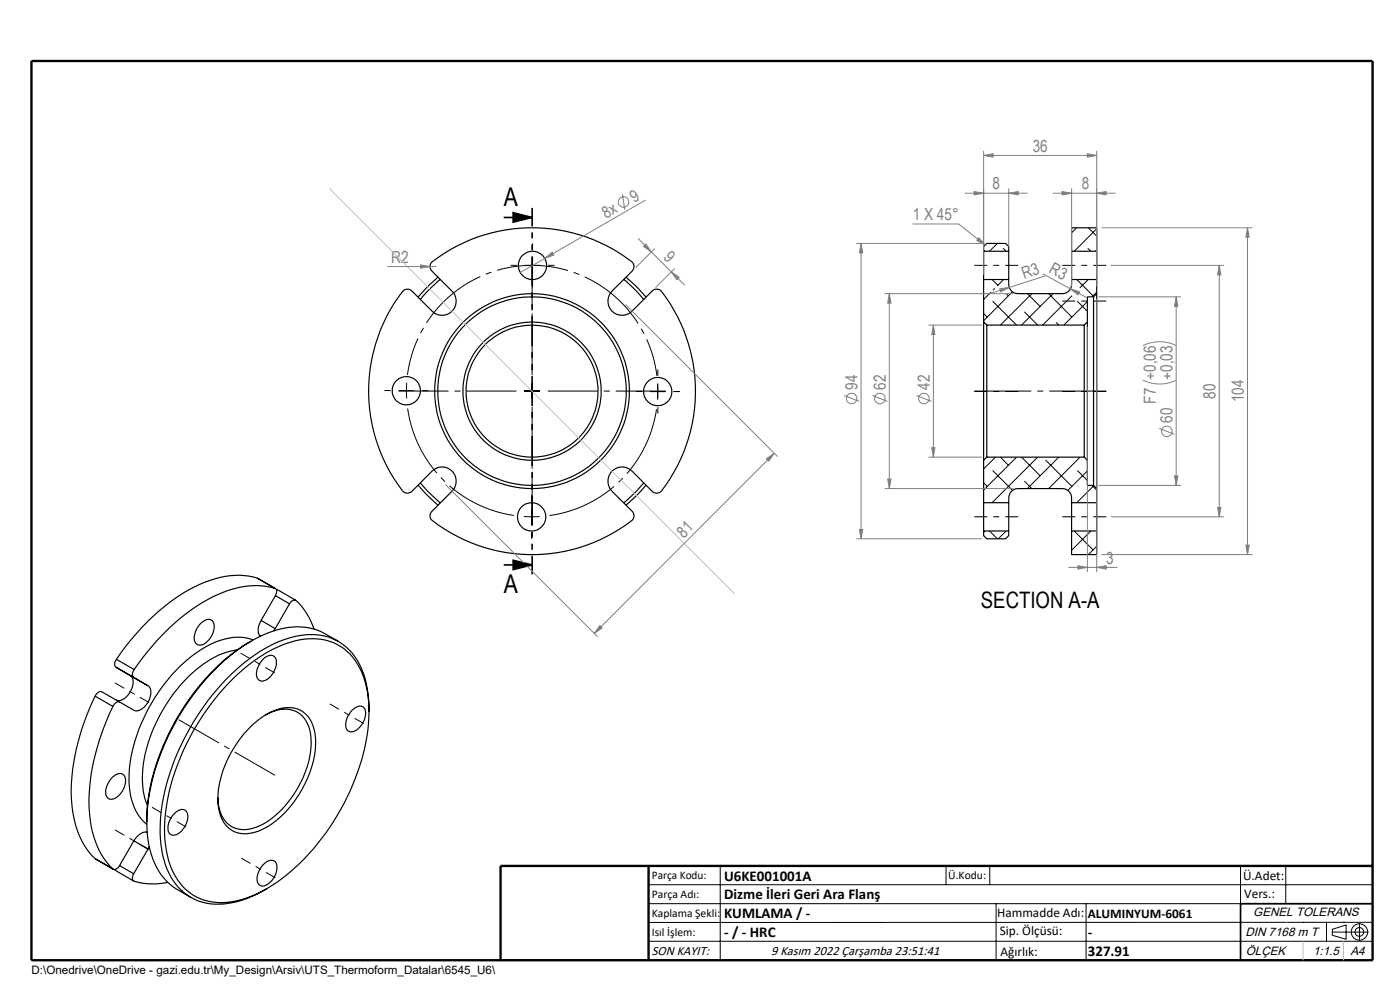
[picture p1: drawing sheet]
<svg xmlns="http://www.w3.org/2000/svg" width="297mm" height="210mm" viewBox="0 0 297 210" stroke-linecap="round" stroke-linejoin="round" font-family="sans-serif">
<g fill="none" stroke="#000" stroke-width=".25">
<path d="M91.5 55.7a34.6 34.6 0 0 1 42.7 0l.3 .7-.4 1.1-4.3 4.3a3 3 0 0 0 0 4.2 3 3 0 0 0 4.3 0l4.3-4.3a1.34 1.34 0 0 1 2 .2 34.6 34.6 0 0 1-.2 42.4l-.8 .3-.8-.2-4.5-4.5a3 3 0 0 0-4.3 0 3 3 0 0 0 0 4.3l4.3 4.3a1.3 1.3 0 0 1-.1 1.9 34.3 34.3 0 0 1-42.6-.4l-.2-.8 .2-.5 4.5-4.5a3 3 0 0 0 0-4.2 3 3 0 0 0-4.2-.1l-4.3 4.3a1.34 1.34 0 0 1-2-.1 34.4 34.4 0 0 1 .4-42.6l.8-.2 .6 .3 4.5 4.4a2.99 2.99 0 0 0 4.2 0 2.99 2.99 0 0 0 0-4.2l-4.5-4.6-.2-.8zM92.9 58.8l-2.1 1.9-2.1 2.3M93.4 59.3l-2.7 2.5-1.5 1.7M132.3 59.3l2.8 2.5 1.5 1.7M132.8 58.8l2.1 1.9 2.2 2.3M208.7 53.3v6M208.7 53.3h5.3M208.7 59.3h5.3M208.7 53.3v-1l.6-.7h4l.7 .7v1M208.7 59.3v9M214 53.3v6M214 59.3a2.31 2.31 0 0 0 1.7 3h9.6a1.97 1.97 0 0 0 2-2v-1"/>
<path d="M227.3 53.3v6M227.3 53.3h5.4M227.3 59.3h5.4M227.3 53.3v-5h5.4v5M232.7 53.3v6M232.7 59.3v3M208.7 68.3v29.3M208.7 68.3l.6 .7M209.3 69v28M209.3 69h20.7M230 69v28M230.7 68.3v29.3"/>
<path d="M230.7 68.3l-.7 .7M232 63v40M232 63h-1.3v5.3M232.7 62.3v41.3M232.7 62.3l-.7 .7M208.7 97.6v9M209.3 97l-.6 .6M209.3 97h20.7M230 97l.7 .6M230.7 97.6v5.4h1.3M88.7 102.9l1.6 1.8 2.6 2.4M89.2 102.4l1.5 1.7 2.7 2.6"/>
<path d="M136.6 102.4l-1.5 1.7-2.8 2.6M137.1 102.9l-1.7 1.8-2.6 2.4M208.7 106.6v6M208.7 106.6h5.3M208.7 112.6h5.3M208.7 112.6v1l.6 .7h4l.7-.7v-1M214 106.6v6M214 106.6a2.31 2.31 0 0 1 1.7-2.9l9.6-.1a1.97 1.97 0 0 1 2 2v1M227.3 106.6v6M227.3 106.6h5.4M227.3 112.6h5.4M227.3 112.6v5h5.4v-5"/>
<path d="M232 103l.7 .6M232.7 106.6v6M232.7 103.6v3M24.7 139.9a1.19 1.19 0 0 0-.1 1.6M24.7 139.9l3.8 2.1M42.7 132.1a1.63 1.63 0 0 1 2.5-.2 4 4 0 0 1-2.7 4.9 1.38 1.38 0 0 1-1.3-1.9l.6-1.7zM50.3 137.9a19.3 19.3 0 0 0-11.3 6.6 32.3 32.3 0 0 0-8.8 20.6l.2 2.8 .4 1.7 .5 1.3M53.3 136a45.7 45.7 0 0 0-18.1 21 39.9 39.9 0 0 0-4 17.4M53.7 135.7a11.4 11.4 0 0 0-9.4 1.2 33.5 33.5 0 0 0-14.4 16.8 26.2 26.2 0 0 0-2 15.9 9.7 9.7 0 0 0 3.3 5.3M54.5 122.6a17.2 17.2 0 0 0-12.1 1.4 44.2 44.2 0 0 0-17.7 15.9M54.5 122.6l3.9 2.2M54.5 122.6l.1 .1"/>
<path d="M55.4 131.6a2.86 2.86 0 0 0-.2 3.4M55.4 131.6l3 1.7M56 139.7a1.58 1.58 0 0 1 2.4-.1 4 4 0 0 1-2.7 4.9 1.47 1.47 0 0 1-1.2-2.1l.6-1.7zM58.4 133.3l-.3 .5M58.4 126.4a1.01 1.01 0 0 0-.1-1.6 17.2 17.2 0 0 0-12.2 1.3 44 44 0 0 0-16.7 14.6l-.9 1.3M58.4 126.4l-3 5.2M58.4 126.4l3 1.7M58.6 125.1l.4 .1 3.8 2.1M61.4 128.1a1.14 1.14 0 0 1 1.4-.7 15.2 15.2 0 0 1 3.8 6M61.4 128.1l-3 5.2M71.8 136.1l-2.8-1.7a13.8 13.8 0 0 0-12.1-.2 39 39 0 0 0-16.8 14.4 48.2 48.2 0 0 0-8.9 24.9 19.1 19.1 0 0 0 3.5 12.8l2 1.8 3.8 2.3M20.2 147.7a46 46 0 0 0-5 22 18.2 18.2 0 0 0 5 12.4"/>
<path d="M20.2 147.7a1.25 1.25 0 0 1 1.4-1l3.8 2.2M20.2 147.7l3.8 2.2M24 149.9a46 46 0 0 0-5.1 22 18.4 18.4 0 0 0 5.1 12.4M24.6 141.5l3 1.8a2.27 2.27 0 0 1 .2 3 2.97 2.97 0 0 1-3.1 2.2M24.6 141.5l6.8 4M25.4 148.9a1.24 1.24 0 0 0-1.4 1M28.5 142a1.23 1.23 0 0 0-.1 1.7l3 1.8M31.4 145.5a2.71 2.71 0 0 1 0 3.4 2.65 2.65 0 0 1-3 1.8l-3-1.8M49.5 143.9a27.8 27.8 0 0 1 15.2-8.3 11.2 11.2 0 0 1 12.4 7.9 28.3 28.3 0 0 1 0 16.3 49.6 49.6 0 0 1-18.4 27.4 20.7 20.7 0 0 1-12.9 4.2 11.1 11.1 0 0 1-9.7-7.9 28.5 28.5 0 0 1 0-16.4 51.4 51.4 0 0 1 13.4-23.2zM53.1 154.2a12.1 12.1 0 0 1 8.3-4.1 5.4 5.4 0 0 1 5.2 4.5 18.1 18.1 0 0 1-2.6 13 18.8 18.8 0 0 1-9.9 8.9 5.6 5.6 0 0 1-7.6-4.5 18.7 18.7 0 0 1 3-13.1l2.3-3.3zM56.3 151.7a6.7 6.7 0 0 1 7.2-.3 7.5 7.5 0 0 1 2.5 6.7 22 22 0 0 1-10.2 16.7 6.7 6.7 0 0 1-6.9 .4 7 7 0 0 1-2.7-6M74.6 150.8a1.95 1.95 0 0 1 2.6-.7 3.7 3.7 0 0 1-1.4 4.6 1.44 1.44 0 0 1-2.3-.1 4.1 4.1 0 0 1 1.1-3.8z"/>
<path d="M78.3 150.9a19 19 0 0 0-3.6-12.4 11.4 11.4 0 0 0-11.4-3.6 29 29 0 0 0-14.4 8.2 51.1 51.1 0 0 0-14.8 30.1 22.7 22.7 0 0 0 2.2 12.8 11.4 11.4 0 0 0 13.1 5.4 24.2 24.2 0 0 0 7.2-2.9M23.9 164.8a1.63 1.63 0 0 1 2.5-.2 4 4 0 0 1-1.7 4.5 1.33 1.33 0 0 1-1.6 .4 1.33 1.33 0 0 1-.7-1.6 5.1 5.1 0 0 1 1.5-3.1zM28.4 178.4l-3 5.2M28.4 178.4l3 1.7M31.2 176.6a2.85 2.85 0 0 0-2.8 1.8M31.6 179.6l-.2 .5M37.2 172.4a1.54 1.54 0 0 1 2.4-.1 4 4 0 0 1-2.7 4.9 1.3 1.3 0 0 1-1.3-1.7 4.7 4.7 0 0 1 1.6-3.1zM20.2 182.1l3.8 2.3M20.2 182.1l3.8 2.2M24.4 184.4l.2 .3 3.8 2.2M25.4 183.6a1.06 1.06 0 0 1-1.4 .7M25.4 183.6l3 1.7"/>
<path d="M28.4 185.3a1.06 1.06 0 0 0 .1 1.6 14.8 14.8 0 0 0 7.1 .3M31.4 180.1l-3 5.2M55.8 183.5a1.95 1.95 0 0 1 2.6-.7 3.7 3.7 0 0 1-1.4 4.6 1.44 1.44 0 0 1-2.3-.1 4.1 4.1 0 0 1 1.1-3.8zM106.2 203.7h185"/>
<circle cx="113" cy="56.3" r="3"/>
<circle cx="86.2" cy="82.9" r="2.99"/>
<circle cx="112.9" cy="83" r="20"/>
<circle cx="112.9" cy="83" r="20.7"/>
<circle cx="112.9" cy="83" r="14"/>
<circle cx="112.9" cy="83" r="14.7"/>
<circle cx="139.5" cy="83.1" r="3"/>
<circle cx="112.8" cy="109.6" r="3"/>
</g>
<g fill="none" stroke="#000" stroke-width=".21">
<path d="M208.7 53.1l.3 .2M210.5 59.3l1.2 1.3M211.6 51.6l-1.7 1.7M212.8 52.7l.7 .6M212.9 59.3l-1.3 1.3M227.3 49.2l.1 .1M228.4 48.3l-1.1 1.1M228.4 59.3l3.5 3.5M230.8 52.7l.6 .6M230.9 59.3l-1.8 1.8M230.9 48.3l1.8 1.8M232.7 48.5l-4.8 4.8"/>
<path d="M232.7 53l-.3 .3M208.7 66.5l.7 .8M210.2 62l-1.5 1.5M210.6 63.9l5.1 5.1M211 61.2l-.4 .4M213.5 62.3l.4 .5M214.8 61.9l-6.1 6.1M217.3 66.1l2.8 2.9M217.9 62.3l2.8 2.7M218.9 62.3l-6.7 6.7M222.5 62.3l4.9 5M223.4 62.3l-6.7 6.7"/>
<path d="M224 68.4l.6 .6M227.4 62.7l-6.2 6.3M228.5 63.9l2.2 2.1M230.7 64l-5 5M232.7 62l-1 1M111.2 83h3.3M112.9 81.3v3.3M137.9 83.1h3.3M139.5 81.4v3.3M210.6 99.8l4.2 4.2M211.2 97l-2.5 2.5M212.2 97l1.7 1.7"/>
<path d="M215.7 97l-7 7M216.7 97l4 3.9M220.1 97l-9.6 9.6M221.8 97.6l5.6 5.6M224.6 97l-6.7 6.6M228.5 99.8l2.2 2.1M229.1 97l-6.6 6.6M230.7 99.9l-4.1 4.1M208.7 102.4l.7 .8M209 112.6l-.3 .3M209.9 112.6l1.7 1.7M212.8 106.5l.1 .1"/>
<path d="M213.5 112.6l-1.7 1.7M217.3 102.1l1.6 1.5M227.9 112.6l4 4.1M230.8 106.5l.1 .1M231.4 112.6l-4.1 4.1M231.7 103l1 1M232.1 103l-3.7 3.6M232.7 115.9l-1.8 1.7M137.6 187.7h153.6M137.6 191.7h153.6M137.6 199.7h153.6M152.8 183.7v20"/>
<path d="M200.7 183.7v4M210 183.7v4M211.3 191.7v12M230.4 191.7v12M263.2 183.7v20M272.8 183.7v8M276.4 195.6h.1M281.4 195.6v4.1M282.6 197.7h7.8M282.6 197.1l3-.9v3l-3-.8zM285 195.6h.1M288.4 195.8v3.8"/>
<path d="M291.2 195.6l-153.6 .1"/>
<circle cx="288.4" cy="197.7" r="1.74"/>
<circle cx="288.4" cy="197.7" r=".93"/>
</g>
<g fill="none" stroke="#808080" stroke-width=".21">
<path d="M208.7 33l2-.4v.7zM208.7 32v26.3M208.7 33h24M214 40v12.3M227.3 40v20.8M230.7 32.6l2 .4-2 .3zM232.7 32v28.8M82.2 56.5h10.4M89.2 56.2l2 .3-2 .4zM115.6 54.8l1.5-1.3 .4 .6zM115.6 54.8l-5.3 3M132 41.2l.5 3.3"/>
<path d="M135.4 50.6l2.8 2.8M136.5 52.3l.5-.5 1.2 1.6zM136.9 42.4l-21.3 12.4M138.2 53.4l7 7.1M138.9 52.7l-4.1 4.1M142.4 57.7l1.7 1.1-.5 .5zM143.1 57l-4 4M181.7 51.6h26.6M182.7 51.6l.3 2h-.7zM182.7 51.6v62.7M193.6 47.5h9.8l5.6 4.5M204.7 41h13.3"/>
<path d="M206.7 40.6l2 .4-2 .3zM207.6 50.4l1.4 1.6-1.8-1zM214 41l2-.4v.7zM221.3 58.1l5.8 3.2M221.8 58.5l-7.7 2.5M223.3 41h13.4M225.3 40.6l2 .4-2 .3zM232.7 41l2-.4v.7zM233.7 48.3h32M235.7 56.3h24M258.7 56.3v53.3M258.7 56.3l.3 2h-.7z"/>
<path d="M264.7 48.3v69.3M264.7 48.3l.3 2h-.7zM132.7 64.6l32.3 32.3M187.7 62.3h27.3M188.7 62.3l.3 2h-.7zM188.7 62.3v41.3M197 69h11.3M198 69l.3 2h-.6zM198 69v28M212.1 61.3l2-.3-1.8 .9zM214.1 61l-3.8 1.2M227.1 61.3l1.9 .6-.3 .6z"/>
<path d="M227.1 61.3l3.5 1.9M230.7 69.3v52M232.7 63.3v58M233 63h17.5M242.5 73.3a8.1 8.1 0 0 1 7 0M249.5 63l.4 2h-.7zM249.5 63v40M162.6 97.3l1.7-1.1-1.2 1.6zM164.3 96.2l-38.2 38.2M179.1 83.9l3.2 1.3M185.1 83.9l3.2 1.3M194.4 83.9l3.2 1.3"/>
<path d="M197 97h11.3M197.7 95h.6l-.3 2zM242.5 80.6a8.1 8.1 0 0 0 7 0M245.9 90.9l3.2 1.2M94.5 102.8l32.3 32.3M181.7 114.3h26.6M182.3 112.3h.7l-.3 2zM187.7 103.6h27.3M188.3 101.6h.7l-.3 2zM233 103h17.5M233.7 117.6h32M235.7 109.6h24"/>
<path d="M249.2 101h.7l-.4 2zM258.3 107.6h.7l-.3 2zM264.3 115.6h.7l-.3 2zM127.2 132.7l.5 .5-1.6 1.2zM226.7 120.4h10.4M228.7 120l2 .4-2 .3zM232.7 120.4l2-.4v.7z"/>
<circle cx="132.3" cy="42.8" r="1.11"/>
<circle cx="180.7" cy="84.5" r="1.12"/>
<circle cx="186.7" cy="84.5" r="1.12"/>
<circle cx="196" cy="84.5" r="1.12"/>
<circle cx="247.5" cy="91.5" r="1.12"/>
</g>
<g fill="none" stroke="#000" stroke-width=".21" stroke-dasharray="15.2 1.3 1.3 1.3" stroke-linecap="butt">
<path d="M109.6 56.3h-1.3M113 56.3v-1.7M113 56.3h-1.7M113 56.3v1.7M113 56.3h1.6M113 53v-1.4M113 59.6v1.4M116.3 56.3h1.3M139.6 79.7v-1.3M82.9 82.9l-1.3-.1M86.2 82.9l.1 1.6M86.2 82.9l.1-1.7"/>
<path d="M86.2 82.9h-1.6M86.2 82.9h1.7M89.6 82.9h1.3M112.9 83v-1.7M112.9 83h-1.7M112.9 83v1.6M112.9 83h1.7M136.2 83h-1.3M139.6 83l-.1-1.6M139.6 83l-.1 1.7M139.6 83l1.6 .1M139.6 83h-1.7"/>
<path d="M139.6 86.4v1.3M142.9 83.1h1.3M142.9 83h1.3M112.8 113v1.3M112.8 109.6h1.7M112.8 109.6h-1.7M112.8 109.6v1.7M112.8 109.6v-1.6M112.8 106.3v-1.3"/>
</g>
<path d="M86.4 86.2a26.7 26.7 0 0 0 23.1 23.2M116.1 109.4a26.7 26.7 0 0 0 23.2-23" fill="none" stroke="#000" stroke-width=".21" stroke-dasharray="15.2 1.3 1.3 1.3" stroke-dashoffset="-.5" stroke-linecap="butt"/>
<path d="M139.4 79.7a26.7 26.7 0 0 0-26.4-23.4 26.7 26.7 0 0 0-26.6 23.2" fill="none" stroke="#000" stroke-width=".21" stroke-dasharray="15.2 1.3 1.3 1.3" stroke-dashoffset="7.2" stroke-linecap="butt"/>
<path d="M106.9 46.1h6M108.9 45.1l4 1-4 1zM106.9 119.8h6M108.9 118.8l4 1-4 1zM291.2 191.7h-28v12" fill="none" stroke="#000" stroke-width=".35"/>
<path d="M234.7 83h-28" fill="none" stroke="#000" stroke-width=".21" stroke-dasharray="15.2 1.3 1.3 1.3" stroke-dashoffset="3.1" stroke-linecap="butt"/>
<path d="M206.7 56.3h9.3M234.7 56.3h-9.4M234.7 63.9h-9.4M216 83h-9.3M234.7 83h-9.4M206.7 109.6h9.3M225.3 109.6h9.4" fill="none" stroke="#000" stroke-width=".21" stroke-dasharray="15.2 1.3 1.3 1.3" stroke-dashoffset="12.5" stroke-linecap="butt"/>
<path d="M37.9 152.7l20.4 11.8" fill="none" stroke="#000" stroke-width=".21" stroke-dasharray="15.2 1.3 1.3 1.3" stroke-dashoffset="5.3" stroke-linecap="butt"/>
<path d="M24.4 144.9l7.2 4.1M58.3 142.7l-7.3-4.2M77.2 153.5l-7.2-4.2M24.4 176l7.2 4.2M39.5 175.4l-7.3-4.2M58.4 186.2l-7.2-4.2" fill="none" stroke="#000" stroke-width=".21" stroke-dasharray="15.2 1.3 1.3 1.3" stroke-dashoffset="13" stroke-linecap="butt"/>
<path d="M112.9 79.6v-25M109.6 83h-25M112.9 86.3v25M116.2 83h25" fill="none" stroke="#000" stroke-width=".21" stroke-dasharray="15.2 1.3 1.3 1.3" stroke-dashoffset="4.6" stroke-linecap="butt"/>
<path d="M112.9 44.1v77.7" fill="none" stroke="#000" stroke-width=".35" stroke-dasharray="6.3 1.3 1.3 1.3 1.3 1.3" stroke-dashoffset="2.4" stroke-linecap="butt"/>
<path d="M6.7 12.9h284.5v190.8h-284.5zM137.6 183.7v20M291.2 183.7h-185v20" fill="none" stroke="#000" stroke-width=".5"/>
<path d="M69.9 40l86 86M272.8 195.6h.1M276.4 199.7v4M285 199.7v4" fill="none" stroke="#c0c0c0" stroke-width=".21"/>
<path d="M108.9 45.1l4 1-4 1zM108.9 118.8l4 1-4 1z" fill="#000"/>
<g fill="#808080">
<path d="M227.1 61.3l1.9 .6-.3 .6z"/>
<path d="M89.2 56.2l2 .3-2 .4z"/>
<path d="M212.1 61.3l2-.3-1.8 .9z"/>
<path d="M115.6 54.8l1.5-1.3 .4 .6z"/>
<path d="M208.7 33l2-.4v.7zM230.7 32.6l2 .4-2 .3zM206.7 40.6l2 .4-2 .3zM214 41l2-.4v.7zM207.6 50.4l1.4 1.6-1.8-1z"/>
<path d="M228.7 120l2 .4-2 .3zM232.7 120.4l2-.4v.7z"/>
<path d="M162.6 97.3l1.7-1.1-1.2 1.6zM127.2 132.7l.5 .5-1.6 1.2z"/>
<path d="M188.3 101.6h.7l-.3 2zM188.7 62.3l.3 2h-.7z"/>
<path d="M258.3 107.6h.7l-.3 2zM258.7 56.3l.3 2h-.7zM264.3 115.6h.7l-.3 2zM264.7 48.3l.3 2h-.7z"/>
<path d="M249.5 63l.4 2h-.7zM249.2 101h.7l-.4 2zM198 69l.3 2h-.6zM197.7 95h.6l-.3 2z"/>
<path d="M182.7 51.6l.3 2h-.7zM182.3 112.3h.7l-.3 2z"/>
<path d="M136.5 52.3l.5-.5 1.2 1.6zM142.4 57.7l1.7 1.1-.5 .5z"/>
<path d="M225.3 40.6l2 .4-2 .3zM232.7 41l2-.4v.7z"/>
</g>
<g font-size="5.5">
<text x="106.9" y="43.7">A</text>
<text x="106.9" y="125.8">A</text>
</g>
<text font-size="4.8" x="208.1" y="128.9">SECTION A-A</text>
<g font-size="3.5" fill="#808080">
<text x="219.1" y="32.2">36</text>
<text x="210.5" y="40.2">8</text>
<text x="229.5" y="40.2">8</text>
<text x="128.6" y="46.4" transform="rotate(-30 128.6 46.4)">8x</text>
<text x="134.5" y="43" transform="rotate(-30 134.5 43)">9</text>
<text x="193.6" y="46.7">1 X 45°</text>
<text x="83" y="55.8">R2</text>
<text x="140.6" y="54.7" transform="rotate(45 140.6 54.7)">9</text>
<text x="217.3" y="59.3" transform="rotate(-19 217.3 59.3)">R3</text>
<text x="222.4" y="57.8" transform="rotate(29 222.4 57.8)">R3</text>
<text x="181.9" y="82.7" transform="rotate(-90 181.9 82.7)">94</text>
<text x="187.9" y="82.7" transform="rotate(-90 187.9 82.7)">62</text>
<text x="197.2" y="82.7" transform="rotate(-90 197.2 82.7)">42</text>
<text x="248.8" y="80.6" transform="rotate(-90 248.8 80.6)">+0,03</text>
<text x="245.2" y="85.6" transform="rotate(-90 245.2 85.6)">F7 +0,06</text>
<text x="248.8" y="89.6" transform="rotate(-90 248.8 89.6)">60</text>
<text x="257.9" y="84.6" transform="rotate(-90 257.9 84.6)">80</text>
<text x="263.9" y="85.4" transform="rotate(-90 263.9 85.4)">104</text>
<text x="145.1" y="114.2" transform="rotate(-45 145.1 114.2)">81</text>
<text x="234.7" y="119.5">3</text>
</g>
<g font-size="3.2">
<text x="153.6" y="190.8">Dizme İleri Geri Ara Flanş</text>
<text x="153.6" y="186.8">U6KE001001A</text>
<text x="153.6" y="194.8">KUMLAMA / -</text>
<text x="153.6" y="198.8">- / - HRC</text>
<text x="230.8" y="198.7">-</text>
<text x="230.8" y="202.8">327.91</text>
</g>
<g font-size="2.8">
<text x="263.7" y="186.7">Ü.Adet:</text>
<text x="263.9" y="190.5">Vers.:</text>
<text x="211.5" y="194.5">Hammadde Adı:</text>
<text x="230.8" y="194.7">ALUMINYUM-6061</text>
<text x="138.3" y="202.6">SON KAYIT:</text>
<text x="163.6" y="202.6">9 Kasım 2022 Çarşamba 23:51:41</text>
<text x="212.1" y="198.4">Sip. Ölçüsü:</text>
<text x="212.2" y="202.7">Ağırlık:</text>
</g>
<g font-size="2.6">
<text x="265.9" y="194.4">GENEL TOLERANS</text>
<text x="264.2" y="198.5">DIN 7168 m T</text>
<text x="264.3" y="202.6">ÖLÇEK</text>
<text x="278.5" y="202.6">1:1.5</text>
<text x="286.5" y="202.6">A4</text>
</g>
<g font-size="2.5">
<text x="138.3" y="186.4">Parça Kodu:</text>
<text x="138.3" y="190.5">Parça Adı:</text>
<text x="201.2" y="186.5">Ü.Kodu:</text>
<text x="138.3" y="194.5">Kaplama Şekli:</text>
<text x="138.3" y="198.6">Isıl İşlem:</text>
<text x="6.7" y="206.7">D:\Onedrive\OneDrive - gazi.edu.tr\My_Design\Arsiv\UTS_Thermoform_Datalar\6545_U6\</text>
</g>
</svg>
